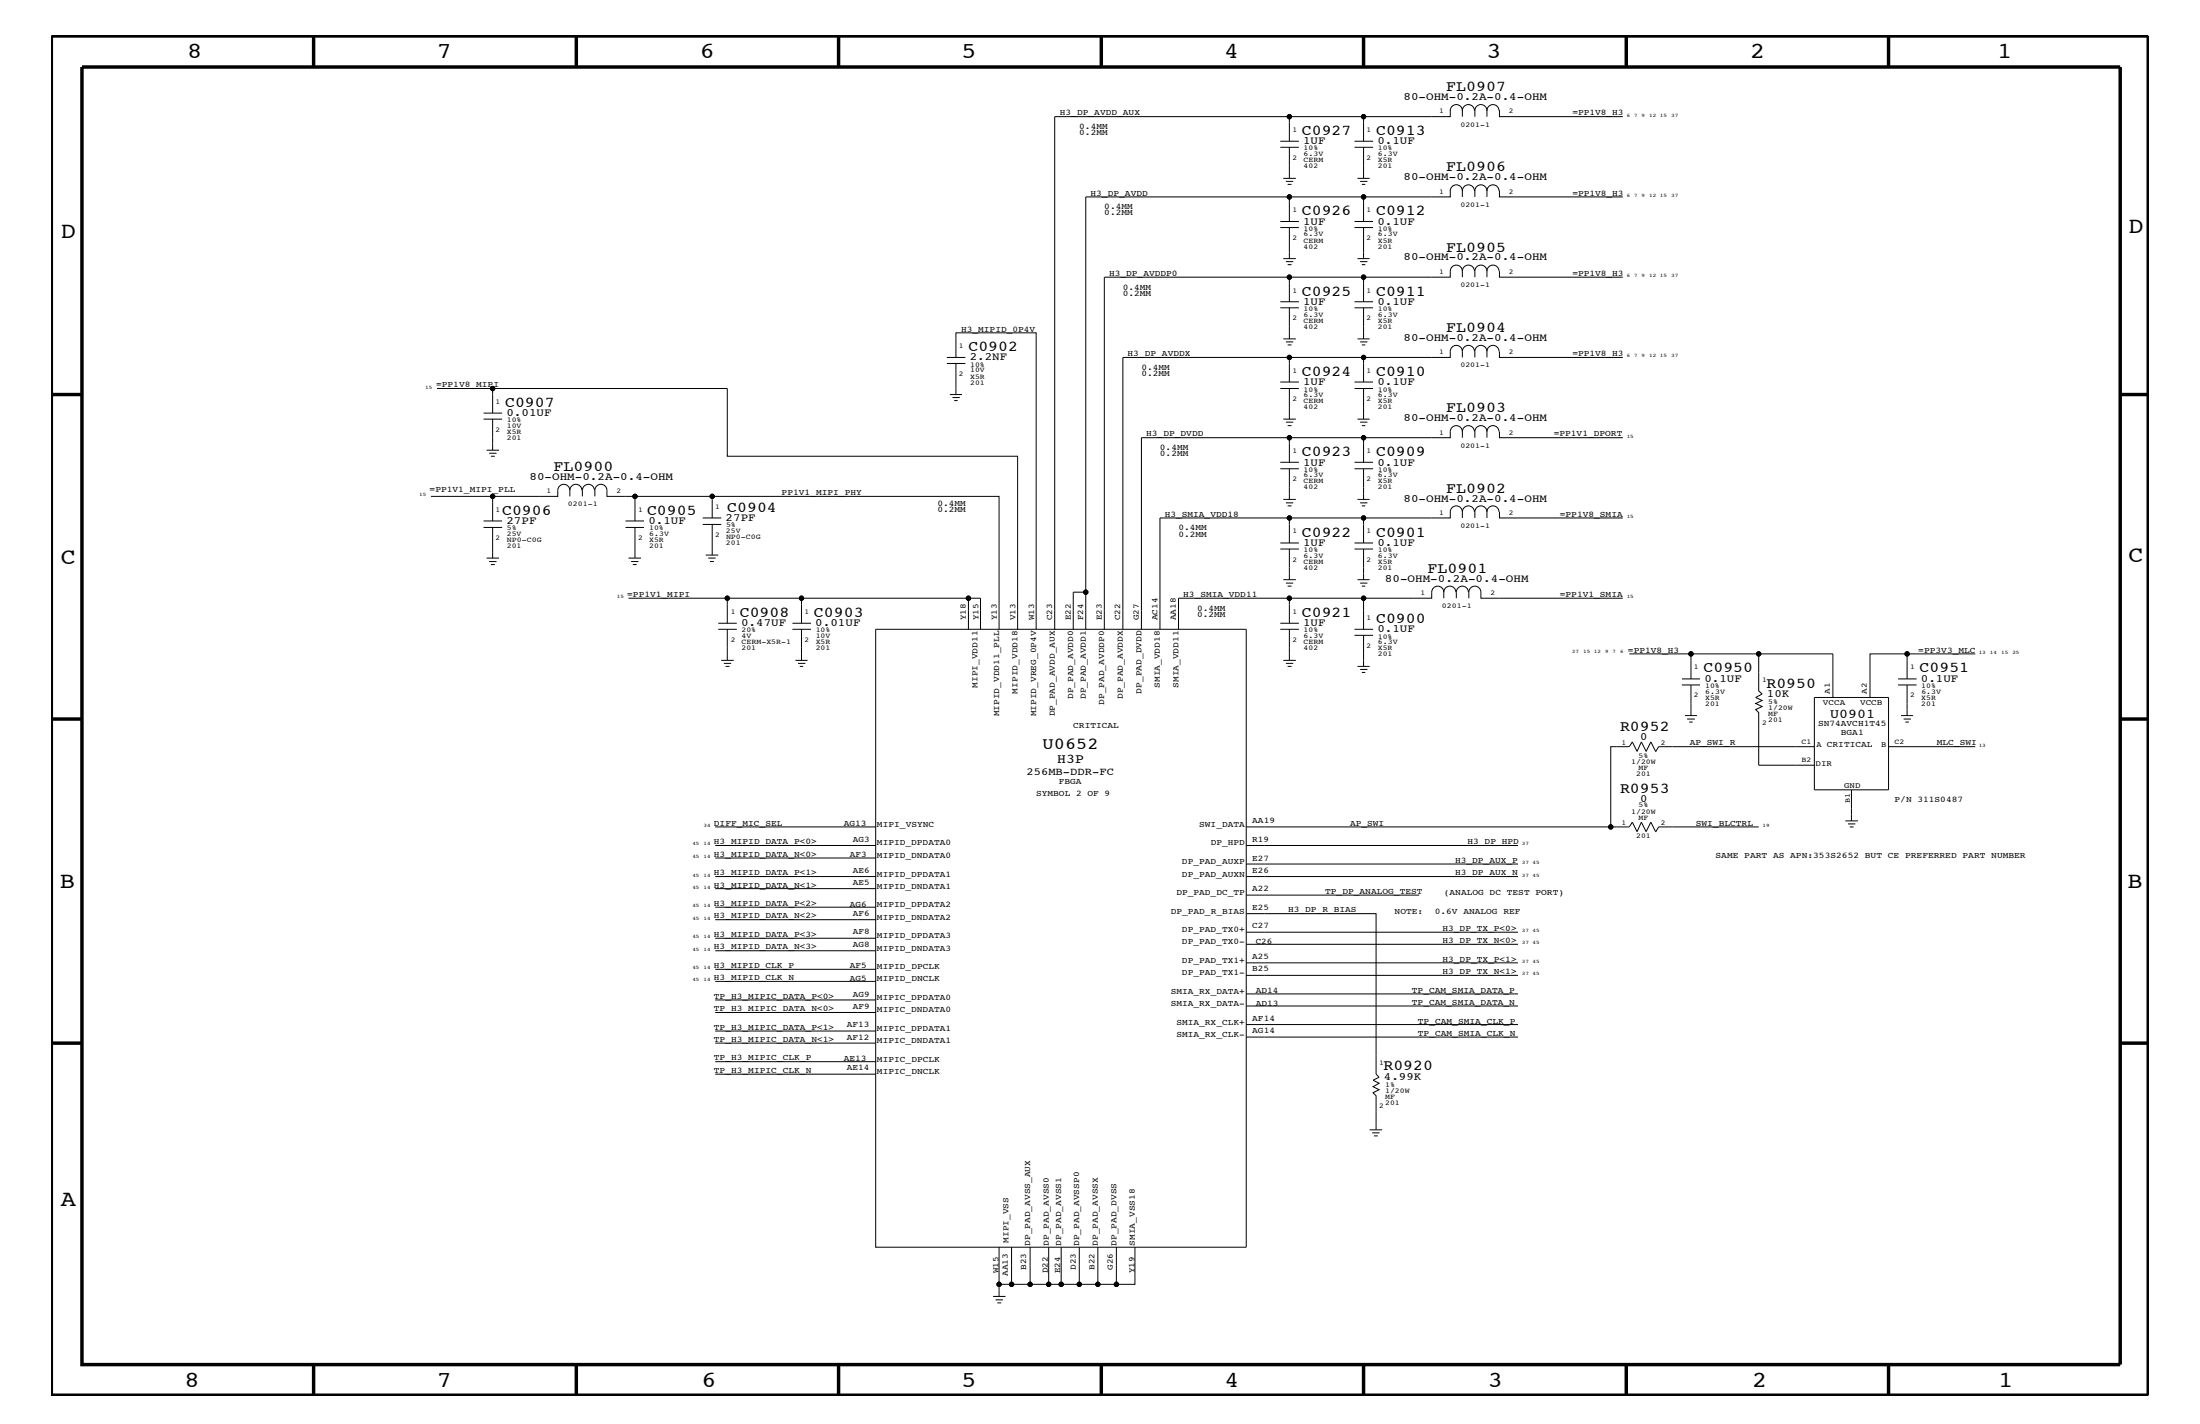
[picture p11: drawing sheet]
<svg xmlns="http://www.w3.org/2000/svg" width="432mm" height="279mm" viewBox="0 0 432 279" stroke-linecap="round" stroke-linejoin="round" font-family="sans-serif">
<g fill="none" stroke="#000" stroke-width=".2">
<path d="M251.3 27.7h3.6M251.3 28.9h3.6M251.9 35h2.4M252.4 35.6h1.4M252.7 36.2h.8M253.1 22.9h-46.1v100.6M253.1 38.6h-40v77.6M253.1 28.9v6.1M265.9 27.7h3.6M265.9 28.9h3.6M266.4 35h2.4M267 35.6h1.4"/>
<path d="M267.3 36.2h.7M267.6 38.6h-14.5v4.9M267.6 22.9h-14.5v4.8M267.6 28.9v6.1M284.6 21.7a1.19 1.19 0 0 1 1.2-1.2 1.19 1.19 0 0 1 1.2 1.2 1.19 1.19 0 0 1 1.2-1.2 1.19 1.19 0 0 1 1.2 1.2M284.6 37.5a1.19 1.19 0 0 1 1.2-1.2 1.19 1.19 0 0 1 1.2 1.2 1.19 1.19 0 0 1 1.2-1.2 1.19 1.19 0 0 1 1.2 1.2M284.6 21.6v1.3h-17v4.8M284.6 37.4v1.2h-17v4.9M287 21.6v1.3M287 37.4v1.2M289.5 21.6v1.3M289.5 37.4v1.2"/>
<path d="M289.5 21.7a1.19 1.19 0 0 1 1.2-1.2 1.19 1.19 0 0 1 1.1 1.2 1.19 1.19 0 0 1 1.2-1.2 1.19 1.19 0 0 1 1.2 1.2M289.5 37.5a1.19 1.19 0 0 1 1.2-1.2 1.19 1.19 0 0 1 1.1 1.2 1.19 1.19 0 0 1 1.2-1.2 1.19 1.19 0 0 1 1.2 1.2M291.8 21.6v1.3M291.8 37.4v1.2M294.3 21.6v1.3h24.2M294.3 37.4v1.2h24.2M251.3 59.2h3.6M251.3 43.5h3.6M251.3 44.6h3.6M251.9 50.7h2.4M252.4 51.3h1.4M252.7 51.9h.8"/>
<path d="M253.1 54.4h-36.4v69.1M253.1 44.6v6.1M265.9 59.2h3.6M265.9 43.5h3.6M265.9 44.6h3.6M266.4 50.7h2.4M267 51.3h1.4M267.3 51.9h.7M267.6 54.4h-14.5v4.8M267.6 44.6v6.1M287 53.2a1.19 1.19 0 0 0-1.2-1.2 1.19 1.19 0 0 0-1.2 1.2v1.2h-17v4.8M287 53.2v1.2"/>
<path d="M287 53.2a1.19 1.19 0 0 1 1.2-1.2 1.19 1.19 0 0 1 1.2 1.2M291.8 53.2a1.19 1.19 0 0 1 1.2-1.2 1.19 1.19 0 0 1 1.2 1.2M291.8 53.2a1.19 1.19 0 0 0-1.1-1.2 1.19 1.19 0 0 0-1.2 1.2v1.2M291.8 53.2v1.2M294.3 53.2v1.2h24.2M85.8 76.2h10.9M185.8 70.1h3.7M185.8 71.3h3.7M186.4 77.4h2.4M186.9 78h1.5M187.3 78.6h.7M187.6 70.1v-4.8h15.8v58.2"/>
<path d="M187.6 71.3v6.1M251.3 75h3.6M251.3 76.2h3.6M251.3 60.4h3.6M251.9 66.5h2.4M252.4 67.1h1.4M252.7 67.7h.8M253.1 70.1h-32.7v53.4M253.1 60.4v6.1M253.1 76.2v6M265.9 75h3.6M265.9 76.2h3.6"/>
<path d="M265.9 60.4h3.6M266.4 66.5h2.4M267 67.1h1.4M267.3 67.7h.7M267.6 70.1h-14.5v4.9M267.6 60.4v6.1M267.6 76.2v6M287 68.9a1.19 1.19 0 0 0-1.2-1.1 1.19 1.19 0 0 0-1.2 1.1v1.2h-17v4.9M287 68.9v1.2M287 68.9a1.19 1.19 0 0 1 1.2-1.1 1.19 1.19 0 0 1 1.2 1.1M291.8 68.9a1.19 1.19 0 0 1 1.2-1.1 1.19 1.19 0 0 1 1.2 1.1M291.8 68.9a1.19 1.19 0 0 0-1.1-1.1 1.19 1.19 0 0 0-1.2 1.1v1.2"/>
<path d="M291.8 68.9v1.2M294.3 68.9v1.2h24.2M84.6 97.4h12.1M94.9 82.2h3.7M94.9 81.1h3.7M95.5 88.3h2.5M96 88.9h1.5M96.4 89.5h.7M96.7 81.1v-4.9h46v13.3h57v34M96.7 82.2v6.1M111.8 96.2a1.19 1.19 0 0 0-1.1-1.2 1.19 1.19 0 0 0-1.2 1.2v1.2h-12.8v4.8M111.8 96.2v1.2"/>
<path d="M111.8 96.2a1.19 1.19 0 0 1 1.2-1.2 1.19 1.19 0 0 1 1.2 1.2M116.7 96.2a1.19 1.19 0 0 0-1.2-1.2 1.19 1.19 0 0 0-1.2 1.2v1.2M116.8 97.4v-1.2a1.19 1.19 0 0 1 1.1-1.2 1.19 1.19 0 0 1 1.2 1.2v1.2h20.7M124.6 97.4v4.8M139.8 97.4v4.2M139.8 97.4h56.3v26.1M251.3 90.7h3.6M251.3 92h3.6M251.9 82.2h2.4M251.9 98h2.4M252.4 98.7h1.4M252.4 82.8h1.4"/>
<path d="M252.7 99.3h.8M252.7 83.5h.8M253.1 85.9h-29.1v37.6M253.1 92v6M265.9 90.7h3.6M265.9 92h3.6M266.4 82.2h2.4M266.4 98h2.4M267 98.7h1.4M267 82.8h1.4M267.3 99.3h.7M267.3 83.5h.7"/>
<path d="M267.6 85.9h-14.5v4.8M267.6 92v6M287 84.7a1.19 1.19 0 0 0-1.2-1.2 1.19 1.19 0 0 0-1.2 1.2v1.2h-17v4.8M287 84.7v1.2M287 84.7a1.19 1.19 0 0 1 1.2-1.2 1.19 1.19 0 0 1 1.2 1.2M291.8 84.7a1.19 1.19 0 0 1 1.2-1.2 1.19 1.19 0 0 1 1.2 1.2M291.8 84.7a1.19 1.19 0 0 0-1.1-1.2 1.19 1.19 0 0 0-1.2 1.2v1.2M291.8 84.7v1.2M294.3 84.7v1.2h24.2M94.9 103.5h3.7M94.9 102.2h3.7M95.5 109.5h2.5"/>
<path d="M96 110.2h1.5M96.4 110.8h.7M96.7 103.5v6M122.8 102.2h3.6M122.8 103.5h3.6M123.4 109.5h2.4M123.4 117.4h19.3M123.9 110.2h1.4M124.2 110.8h.8M124.6 103.5v6M137.9 101.6h3.7M137.9 102.9h3.7"/>
<path d="M138.5 108.9h2.5M139 109.5h1.5M139.4 110.2h.7M139.8 102.9v6M157.3 117.4h-14.6v4.9M190.1 117.4h-32.8v4.9M251.3 106.5h3.6M251.3 107.7h3.6M251.9 113.7h2.4M252.4 114.4h1.4M252.7 115h.8M253.1 117.4h-21.8v6.1"/>
<path d="M253.1 107.7v6M253.1 101.6h-25.4v21.9M265.9 106.5h3.6M265.9 107.7h3.6M266.4 113.7h2.4M267 114.4h1.4M267.3 115h.7M267.6 101.6h-14.5v4.9M267.6 117.4h-14.5v4.9M267.6 107.7v6M283.4 116.2a1.19 1.19 0 0 1 1.2-1.2 1.19 1.19 0 0 1 1.2 1.2M283.4 116.2a1.19 1.19 0 0 0-1.2-1.2 1.19 1.19 0 0 0-1.2 1.2v1.2h-13.4v6.1"/>
<path d="M283.4 116.2v1.2M287 100.4a1.19 1.19 0 0 0-1.2-1.1 1.19 1.19 0 0 0-1.2 1.1v1.2h-17v4.9M287 100.4v1.2M287 100.4a1.19 1.19 0 0 1 1.2-1.1 1.19 1.19 0 0 1 1.2 1.1M288.2 116.2a1.19 1.19 0 0 0-1.2-1.2 1.19 1.19 0 0 0-1.2 1.2v1.2M288.3 117.4v-1.2a1.19 1.19 0 0 1 1.2-1.2 1.19 1.19 0 0 1 1.2 1.2v1.2h27.8M291.8 100.4a1.19 1.19 0 0 1 1.2-1.1 1.19 1.19 0 0 1 1.2 1.1M291.8 100.4a1.19 1.19 0 0 0-1.1-1.1 1.19 1.19 0 0 0-1.2 1.1v1.2M291.8 100.4v1.2M294.3 100.4v1.2h24.2M141 122.3h3.6M141 123.5h3.6"/>
<path d="M141.6 129.6h2.4M142.1 130.2h1.4M142.4 130.8h.8M142.7 123.5v6.1M155.5 122.3h3.7M155.5 123.5h3.7M156.1 129.6h2.4M156.6 130.2h1.5M157 130.8h.6M157.3 123.5v6.1M171.9 123.5h72.7v121.2h-72.7zM190.1 123.5v-6.1h2.3v6.1"/>
<path d="M210.7 123.5v-7.3h2.4v7.3M251.3 122.3h3.6M251.3 123.5h3.6M251.9 129.6h2.4M252.4 130.2h1.4M252.7 130.8h.8M253.1 123.5v6.1M265.9 123.5h3.6M265.9 124.7h3.6M266.4 130.8h2.4M267 131.3h1.4M267.3 131.9h.7"/>
<path d="M267.6 124.7v6.1M319.8 128.3h12.1M330.1 134.4h3.6M330.1 133.2h3.6M331.9 134.4v6M345.2 128.3h-13.3v4.9M356.1 136.8h14.6v18.2h-14.6zM359.7 136.8v-8.5h-14.5v7.3l.7 .6-1.3 .6 1.3 .6-1.3 .6 1.3 .6-1.3 .6 .6 .6v10.3h10.9M372.5 134.4h3.7M372.5 133.2h3.7M374.3 128.3v4.9M374.3 134.4v6"/>
<path d="M387.7 128.3h-20.7v8.5M325 147.4l-1-1.8-.9 1.8-.9-1.8-.9 1.8-.9-1.8-.6 .9h-3.7v15.7h3.7l.6-.9 .9 1.9 .9-1.9 .9 1.9 .9-1.9 1 1.9M330.7 140.4h2.4M331.1 141.1h1.6M331.6 141.7h.6M356.1 146.5h-30.6l-.5 1M363.4 155v6.1M370.7 146.5h17M373.1 140.4h2.4M373.6 141.1h1.5M374 141.7h.6M140.4 162.2h31.5"/>
<path d="M140.4 165.9h31.5M140.4 174.4h31.5M140.4 172h31.5M140.4 168.3h31.5M140.4 178h31.5M244.6 179.3h25.5v31.5l.6 .6-1.2 .5 1.2 .6-1.2 .7 1.2 .6-1.2 .6 .6 .6v6.7M244.6 162.2h71.5M244.6 165.9h53.3M244.6 172h53.3M244.6 169.5h53.3M244.6 175.6h34M345.2 162.2h-19.7l-.5 1.1"/>
<path d="M362.2 161.1h2.5M362.7 161.7h1.5M363.1 162.2h.7M140.4 198.7h31.5M140.4 184.1h31.5M140.4 196.2h31.5M140.4 192.6h31.5M140.4 190.2h31.5M140.4 186.5h31.5M140.4 180.5h31.5M244.6 197.4h53.3M244.6 195h53.3"/>
<path d="M244.6 191.4h53.3M244.6 185.3h53.3M244.6 188.9h53.3M244.6 182.9h53.3M140.4 204.7h31.5M140.4 202.3h31.5M140.4 208.3h31.5M140.4 210.8h31.5M244.6 201h53.3M244.6 203.5h53.3M268.8 221.7h2.5M269.3 222.3h1.5"/>
<path d="M269.7 222.9h.7M194.9 254.4h2.5M195.4 255h1.4M195.7 255.6h.8M196.1 244.7v9.7M196.1 252h6.1M198.5 244.7v7.3M202.2 244.7v7.3h3.6M205.8 244.7v7.3M205.8 252h2.5M208.3 244.7v7.3h3.5v-7.3M211.8 252h3.7"/>
<path d="M215.5 244.7v7.3h3.6M219.1 244.7v7.3h3.7v-7.3"/>
<circle cx="253.1" cy="38.6" r=".42"/>
<circle cx="253.1" cy="22.9" r=".42"/>
<circle cx="267.6" cy="22.9" r=".42"/>
<circle cx="267.6" cy="38.6" r=".42"/>
<circle cx="253.1" cy="54.4" r=".42"/>
<circle cx="267.6" cy="54.4" r=".42"/>
<circle cx="96.7" cy="76.2" r=".42"/>
<circle cx="253.1" cy="70.1" r=".42"/>
<circle cx="267.6" cy="70.1" r=".42"/>
<circle cx="96.7" cy="97.4" r=".42"/>
<circle cx="124.6" cy="97.4" r=".42"/>
<circle cx="139.8" cy="97.4" r=".42"/>
<circle cx="253.1" cy="85.9" r=".42"/>
<circle cx="267.6" cy="85.9" r=".42"/>
<circle cx="142.7" cy="117.4" r=".42"/>
<circle cx="157.3" cy="117.4" r=".42"/>
<circle cx="190.1" cy="117.4" r=".42"/>
<circle cx="213.1" cy="116.2" r=".42"/>
<circle cx="253.1" cy="101.6" r=".42"/>
<circle cx="253.1" cy="117.4" r=".42"/>
<circle cx="267.6" cy="117.4" r=".42"/>
<circle cx="267.6" cy="101.6" r=".42"/>
<circle cx="331.9" cy="128.3" r=".42"/>
<circle cx="345.2" cy="128.3" r=".42"/>
<circle cx="374.3" cy="128.3" r=".42"/>
<circle cx="316.1" cy="162.2" r=".42"/>
<circle cx="196.1" cy="252" r=".42"/>
<circle cx="198.5" cy="252" r=".42"/>
<circle cx="202.2" cy="252" r=".42"/>
<circle cx="205.8" cy="252" r=".42"/>
<circle cx="208.3" cy="252" r=".42"/>
<circle cx="211.8" cy="252" r=".42"/>
<circle cx="215.5" cy="252" r=".42"/>
<circle cx="219.1" cy="252" r=".42"/>
</g>
<g fill="none" stroke="#000" stroke-width=".68" stroke-linecap="butt">
<path d="M10.1 7.1h411.5v266.7h-411.5zM16.1 13.2h400v254.5h-400zM61.6 7.1v6.1M113.1 7.1v6.1M164.6 7.1v6.1M216.2 7.1v6.1M267.6 7.1v6.1M319.2 7.1v6.1M370.7 7.1v6.1M10.1 77.4h6M416.1 77.4h5.5M10.1 141.1h6"/>
<path d="M416.1 141.1h5.5M10.1 204.7h6M416.1 204.7h5.5M61.6 267.7v6.1M113.1 267.7v6.1M164.6 267.7v6.1M216.2 268v5.8M267.6 267.7v6.1M319.2 267.7v6.1M370.7 267.7v6.1"/>
</g>
<g fill="#000">
<circle cx="253.1" cy="22.9" r=".42"/>
<circle cx="253.1" cy="38.6" r=".42"/>
<circle cx="267.6" cy="22.9" r=".42"/>
<circle cx="267.6" cy="38.6" r=".42"/>
<circle cx="253.1" cy="54.4" r=".42"/>
<circle cx="267.6" cy="54.4" r=".42"/>
<circle cx="96.7" cy="76.2" r=".42"/>
<circle cx="253.1" cy="70.1" r=".42"/>
<circle cx="267.6" cy="70.1" r=".42"/>
<circle cx="96.7" cy="97.4" r=".42"/>
<circle cx="124.6" cy="97.4" r=".42"/>
<circle cx="139.8" cy="97.4" r=".42"/>
<circle cx="253.1" cy="85.9" r=".42"/>
<circle cx="267.6" cy="85.9" r=".42"/>
<circle cx="142.7" cy="117.4" r=".42"/>
<circle cx="157.3" cy="117.4" r=".42"/>
<circle cx="190.1" cy="117.4" r=".42"/>
<circle cx="213.1" cy="116.2" r=".42"/>
<circle cx="253.1" cy="101.6" r=".42"/>
<circle cx="253.1" cy="117.4" r=".42"/>
<circle cx="267.6" cy="117.4" r=".42"/>
<circle cx="267.6" cy="101.6" r=".42"/>
<circle cx="331.9" cy="128.3" r=".42"/>
<circle cx="345.2" cy="128.3" r=".42"/>
<circle cx="374.3" cy="128.3" r=".42"/>
<circle cx="316.1" cy="162.2" r=".42"/>
<circle cx="196.1" cy="252" r=".42"/>
<circle cx="198.5" cy="252" r=".42"/>
<circle cx="202.2" cy="252" r=".42"/>
<circle cx="205.8" cy="252" r=".42"/>
<circle cx="208.3" cy="252" r=".42"/>
<circle cx="211.8" cy="252" r=".42"/>
<circle cx="215.5" cy="252" r=".42"/>
<circle cx="219.1" cy="252" r=".42"/>
</g>
<g font-size="4.5">
<text x="36.7" y="11.5">8</text>
<text x="85.8" y="11.5">7</text>
<text x="137.3" y="11.5">6</text>
<text x="188.7" y="11.5">5</text>
<text x="240.3" y="11.5">4</text>
<text x="291.8" y="11.5">3</text>
<text x="343.5" y="11.5">2</text>
<text x="392" y="11.5">1</text>
<text x="11.9" y="46.8">D</text>
<text x="417.7" y="45.7">D</text>
<text x="11.9" y="110.6">C</text>
<text x="417.7" y="110.3">C</text>
<text x="11.8" y="174.3">B</text>
<text x="417.6" y="174.2">B</text>
<text x="11.9" y="236.7">A</text>
<text x="36.2" y="272.1">8</text>
<text x="85.8" y="272.1">7</text>
<text x="137.7" y="272.1">6</text>
<text x="188.7" y="272.1">5</text>
<text x="240.4" y="272.1">4</text>
<text x="292" y="272.1">3</text>
<text x="343.9" y="272.1">2</text>
<text x="392.2" y="272.1">1</text>
</g>
<text font-size="3.3" x="204.6" y="147">U0652</text>
<g font-size="3">
<text x="283.8" y="17.9">FL0907</text>
<text x="255.5" y="26.5">C0927</text>
<text x="270.1" y="26.5">C0913</text>
<text x="283.8" y="33.6">FL0906</text>
<text x="255.5" y="42.3">C0926</text>
<text x="270.1" y="42.3">C0912</text>
<text x="283.8" y="49.4">FL0905</text>
<text x="255.5" y="58">C0925</text>
<text x="270.1" y="58">C0911</text>
<text x="283.8" y="65.1">FL0904</text>
<text x="190.1" y="68.9">C0902</text>
<text x="255.5" y="73.8">C0924</text>
<text x="270.1" y="73.8">C0910</text>
<text x="99.1" y="79.9">C0907</text>
<text x="283.8" y="80.9">FL0903</text>
<text x="255.5" y="89.5">C0923</text>
<text x="270.1" y="89.5">C0909</text>
<text x="108.7" y="92.4">FL0900</text>
<text x="98.6" y="101">C0906</text>
<text x="127" y="101">C0905</text>
<text x="142.7" y="100.4">C0904</text>
<text x="283.8" y="96.7">FL0902</text>
<text x="255.5" y="105.3">C0922</text>
<text x="270.1" y="105.3">C0901</text>
<text x="280.2" y="112.5">FL0901</text>
<text x="145.2" y="121">C0908</text>
<text x="159.8" y="121">C0903</text>
<text x="255.5" y="121">C0921</text>
<text x="270.1" y="122.3">C0900</text>
<text x="334.3" y="131.9">C0950</text>
<text x="376.8" y="131.9">C0951</text>
<text x="346.7" y="134.9">R0950</text>
<text x="318" y="143.5">R0952</text>
<text x="318" y="155.6">R0953</text>
<text x="271.5" y="210">R0920</text>
</g>
<g font-size="2.6">
<text x="359.2" y="140.8">U0901</text>
<text x="207.5" y="149.8">H3P</text>
</g>
<g font-size="2.2">
<text x="275.5" y="19.6">80-OHM-0.2A-0.4-OHM</text>
<text x="255.8" y="28.3">1UF</text>
<text x="270.3" y="28.3">0.1UF</text>
<text x="275.5" y="35.3">80-OHM-0.2A-0.4-OHM</text>
<text x="255.8" y="44.1">1UF</text>
<text x="270.3" y="44.1">0.1UF</text>
<text x="275.5" y="51.1">80-OHM-0.2A-0.4-OHM</text>
<text x="255.8" y="59.8">1UF</text>
<text x="270.3" y="59.8">0.1UF</text>
<text x="190.3" y="70.7">2.2NF</text>
<text x="275.5" y="66.8">80-OHM-0.2A-0.4-OHM</text>
<text x="255.8" y="75.6">1UF</text>
<text x="270.3" y="75.6">0.1UF</text>
<text x="99.4" y="81.6">0.01UF</text>
<text x="275.5" y="82.7">80-OHM-0.2A-0.4-OHM</text>
<text x="103.9" y="94.2">80-OHM-0.2A-0.4-OHM</text>
<text x="255.8" y="91.4">1UF</text>
<text x="270.3" y="91.4">0.1UF</text>
<text x="275.5" y="98.4">80-OHM-0.2A-0.4-OHM</text>
<text x="99.4" y="102.9">27PF</text>
<text x="127.3" y="102.9">0.1UF</text>
<text x="142.4" y="102.2">27PF</text>
<text x="255.8" y="107.1">1UF</text>
<text x="270.3" y="107.1">0.1UF</text>
<text x="271.8" y="114.2">80-OHM-0.2A-0.4-OHM</text>
<text x="145.5" y="122.9">0.47UF</text>
<text x="160" y="122.9">0.01UF</text>
<text x="255.8" y="122.9">1UF</text>
<text x="270.3" y="124.1">0.1UF</text>
<text x="334.5" y="133.8">0.1UF</text>
<text x="346.8" y="136.7">10K</text>
<text x="377" y="133.8">0.1UF</text>
<text x="321.9" y="145.1">0</text>
<text x="321.9" y="157.3">0</text>
<text x="271.6" y="211.9">4.99K</text>
</g>
<text font-size="2.1" x="201.5" y="152">256MB-DDR-FC</text>
<g font-size="1.7">
<text x="208" y="22.6">H3_DP_AVDD_AUX</text>
<text x="308.6" y="22.6">=PP1V8_H3</text>
<text x="211.8" y="26.5">0.2MM</text>
<text x="211.8" y="25.3">0.4MM</text>
<text x="214" y="38.4">H3_DP_AVDD</text>
<text x="216.7" y="41">0.4MM</text>
<text x="308.6" y="38.4">=PP1V8_H3</text>
<text x="216.7" y="42.3">0.2MM</text>
<text x="217.7" y="54.1">H3_DP_AVDDP0</text>
<text x="220.4" y="58">0.2MM</text>
<text x="220.4" y="56.8">0.4MM</text>
<text x="308.6" y="54.1">=PP1V8_H3</text>
<text x="188.6" y="65.1">H3_MIPID_0P4V</text>
<text x="221.3" y="69.9">H3_DP_AVDDX</text>
<text x="308.6" y="69.9">=PP1V8_H3</text>
<text x="85.6" y="76">=PP1V8_MIPI</text>
<text x="224" y="73.8">0.2MM</text>
<text x="224" y="72.6">0.4MM</text>
<text x="225" y="85.6">H3_DP_DVDD</text>
<text x="227.7" y="89.5">0.2MM</text>
<text x="227.7" y="88.3">0.4MM</text>
<text x="305" y="85.6">=PP1V1_DPORT</text>
<text x="84.3" y="96.5">=PP1V1_MIPI_PLL</text>
<text x="153.4" y="97.1">PP1V1_MIPI_PHY</text>
<text x="184" y="99.3">0.4MM</text>
<text x="184" y="100.4">0.2MM</text>
<text x="228.6" y="101.4">H3_SMIA_VDD18</text>
<text x="306.2" y="101.4">=PP1V8_SMIA</text>
<text x="231.3" y="105.3">0.2MM</text>
<text x="231.3" y="104.1">0.4MM</text>
<text x="123.1" y="117.2">=PP1V1_MIPI</text>
<text x="232.2" y="117.2">H3_SMIA_VDD11</text>
<text x="235" y="119.8">0.4MM</text>
<text x="306.2" y="117.2">=PP1V1_SMIA</text>
<text x="189.6" y="121.7" transform="rotate(-90 189.6 121.7)">Y18</text>
<text x="192" y="121.7" transform="rotate(-90 192 121.7)">Y15</text>
<text x="195.7" y="121.7" transform="rotate(-90 195.7 121.7)">Y13</text>
<text x="199.3" y="121.7" transform="rotate(-90 199.3 121.7)">V13</text>
<text x="202.9" y="121.7" transform="rotate(-90 202.9 121.7)">W13</text>
<text x="206.5" y="121.7" transform="rotate(-90 206.5 121.7)">C23</text>
<text x="210.1" y="121.7" transform="rotate(-90 210.1 121.7)">E22</text>
<text x="212.6" y="121.7" transform="rotate(-90 212.6 121.7)">F24</text>
<text x="216.2" y="121.7" transform="rotate(-90 216.2 121.7)">E23</text>
<text x="219.9" y="121.7" transform="rotate(-90 219.9 121.7)">C22</text>
<text x="223.5" y="121.7" transform="rotate(-90 223.5 121.7)">G27</text>
<text x="227.2" y="121.7" transform="rotate(-90 227.2 121.7)">AC14</text>
<text x="230.8" y="121.7" transform="rotate(-90 230.8 121.7)">AA18</text>
<text x="235" y="121">0.2MM</text>
<text x="319.5" y="128">=PP1V8_H3</text>
<text x="376.5" y="128">=PP3V3_MLC</text>
<text x="191.9" y="135" transform="rotate(-90 191.9 135)">MIPI_VDD11</text>
<text x="199.7" y="136.1" transform="rotate(-90 199.7 136.1)">MIPID_VDD18</text>
<text x="210.7" y="137.2" transform="rotate(-90 210.7 137.2)">DP_PAD_AVDD0</text>
<text x="213.1" y="137.2" transform="rotate(-90 213.1 137.2)">DP_PAD_AVDD1</text>
<text x="220.4" y="137.2" transform="rotate(-90 220.4 137.2)">DP_PAD_AVDDX</text>
<text x="224" y="136.1" transform="rotate(-90 224 136.1)">DP_PAD_DVDD</text>
<text x="227.7" y="135" transform="rotate(-90 227.7 135)">SMIA_VDD18</text>
<text x="231.3" y="135" transform="rotate(-90 231.3 135)">SMIA_VDD11</text>
<text x="196.1" y="140.6" transform="rotate(-90 196.1 140.6)">MIPID_VDD11_PLL</text>
<text x="203.4" y="140.6" transform="rotate(-90 203.4 140.6)">MIPID_VREG_0P4V</text>
<text x="207" y="140.6" transform="rotate(-90 207 140.6)">DP_PAD_AVDD_AUX</text>
<text x="210.7" y="142.9">CRITICAL</text>
<text x="216.7" y="138.3" transform="rotate(-90 216.7 138.3)">DP_PAD_AVDDP0</text>
<text x="356.8" y="142.5">SN74AVCH1T45</text>
<text x="331.6" y="146.2">AP_SWI_R</text>
<text x="361.3" y="144.3">BGA1</text>
<text x="380.2" y="146.2">MLC_SWI</text>
<text x="207.8" y="153.8">FBGA</text>
<text x="140.1" y="162">DIFF_MIC_SEL</text>
<text x="203.4" y="156.2">SYMBOL 2 OF 9</text>
<text x="245.8" y="161.6">AA19</text>
<text x="265" y="162">AP_SWI</text>
<text x="332.8" y="162">SWI_BLCTRL</text>
<text x="371.9" y="157.4">P/N 311S0487</text>
<text x="140.1" y="165.6">H3_MIPID_DATA_P&lt;0&gt;</text>
<text x="165.6" y="162.2">AG13</text>
<text x="167.4" y="165.2">AG3</text>
<text x="172.1" y="162.2">MIPI_VSYNC</text>
<text x="172.1" y="165.9">MIPID_DPDATA0</text>
<text x="235.4" y="162.2">SWI_DATA</text>
<text x="237.7" y="165.9">DP_HPD</text>
<text x="245.8" y="165.2">R19</text>
<text x="288" y="165.6">H3_DP_HPD</text>
<text x="140.1" y="171.7">H3_MIPID_DATA_P&lt;1&gt;</text>
<text x="140.1" y="168.1">H3_MIPID_DATA_N&lt;0&gt;</text>
<text x="166.8" y="168.2">AF3</text>
<text x="167.4" y="173.7">AE5</text>
<text x="167.4" y="171.2">AE6</text>
<text x="172.1" y="168.3">MIPID_DNDATA0</text>
<text x="172.1" y="172">MIPID_DPDATA1</text>
<text x="232" y="172">DP_PAD_AUXN</text>
<text x="232" y="169.5">DP_PAD_AUXP</text>
<text x="245.8" y="171.2">E26</text>
<text x="245.8" y="168.9">E27</text>
<text x="285.6" y="169.3">H3_DP_AUX_P</text>
<text x="285.6" y="171.7">H3_DP_AUX_N</text>
<text x="336.7" y="168.3">SAME PART AS APN:353S2652 BUT CE PREFERRED PART NUMBER</text>
<text x="140.1" y="177.7">H3_MIPID_DATA_P&lt;2&gt;</text>
<text x="140.1" y="174.2">H3_MIPID_DATA_N&lt;1&gt;</text>
<text x="166.8" y="177.9">AG6</text>
<text x="167.4" y="179.7">AF6</text>
<text x="172.1" y="178">MIPID_DPDATA2</text>
<text x="172.1" y="174.4">MIPID_DNDATA1</text>
<text x="229.8" y="179.3">DP_PAD_R_BIAS</text>
<text x="230.9" y="175.6">DP_PAD_DC_TP</text>
<text x="245.8" y="174.9">A22</text>
<text x="245.8" y="178.5">E25</text>
<text x="252.8" y="179">H3_DP_R_BIAS</text>
<text x="260.1" y="175.4">TP_DP_ANALOG_TEST</text>
<text x="273.7" y="179.3">NOTE:</text>
<text x="281.6" y="179.3">0.6V ANALOG REF</text>
<text x="283.4" y="175.6">(ANALOG DC TEST PORT)</text>
<text x="140.1" y="183.8">H3_MIPID_DATA_P&lt;3&gt;</text>
<text x="140.1" y="180.2">H3_MIPID_DATA_N&lt;2&gt;</text>
<text x="167.4" y="185.8">AG8</text>
<text x="167.4" y="183.3">AF8</text>
<text x="172.1" y="180.5">MIPID_DNDATA2</text>
<text x="172.1" y="184.1">MIPID_DPDATA3</text>
<text x="232" y="185.3">DP_PAD_TX0-</text>
<text x="232" y="182.9">DP_PAD_TX0+</text>
<text x="245.8" y="182.1">C27</text>
<text x="246.5" y="185.2">C26</text>
<text x="283.1" y="182.7">H3_DP_TX_P&lt;0&gt;</text>
<text x="283.1" y="185">H3_DP_TX_N&lt;0&gt;</text>
<text x="140.1" y="189.9">H3_MIPID_CLK_P</text>
<text x="140.1" y="186.3">H3_MIPID_DATA_N&lt;3&gt;</text>
<text x="166.8" y="190">AF5</text>
<text x="172.1" y="186.5">MIPID_DNDATA3</text>
<text x="172.1" y="190.2">MIPID_DPCLK</text>
<text x="232" y="191.4">DP_PAD_TX1-</text>
<text x="232" y="188.9">DP_PAD_TX1+</text>
<text x="245.8" y="190.6">B25</text>
<text x="245.8" y="188.2">A25</text>
<text x="283.1" y="188.7">H3_DP_TX_P&lt;1&gt;</text>
<text x="283.1" y="191.1">H3_DP_TX_N&lt;1&gt;</text>
<text x="140.1" y="195.9">TP_H3_MIPIC_DATA_P&lt;0&gt;</text>
<text x="140.1" y="192.3">H3_MIPID_CLK_N</text>
<text x="166.8" y="192.5">AG5</text>
<text x="167.4" y="197.9">AF9</text>
<text x="167.4" y="195.5">AG9</text>
<text x="172.1" y="196.2">MIPIC_DPDATA0</text>
<text x="172.1" y="192.6">MIPID_DNCLK</text>
<text x="229.8" y="195">SMIA_RX_DATA+</text>
<text x="229.8" y="197.4">SMIA_RX_DATA-</text>
<text x="246.5" y="197.3">AD13</text>
<text x="246.5" y="194.8">AD14</text>
<text x="277.1" y="197.2">TP_CAM_SMIA_DATA_N</text>
<text x="277.1" y="194.8">TP_CAM_SMIA_DATA_P</text>
<text x="140.1" y="202">TP_H3_MIPIC_DATA_P&lt;1&gt;</text>
<text x="140.1" y="198.4">TP_H3_MIPIC_DATA_N&lt;0&gt;</text>
<text x="166.2" y="204">AF12</text>
<text x="166.2" y="201.5">AF13</text>
<text x="172.1" y="198.7">MIPIC_DNDATA0</text>
<text x="172.1" y="202.3">MIPIC_DPDATA1</text>
<text x="230.9" y="201">SMIA_RX_CLK+</text>
<text x="230.9" y="203.5">SMIA_RX_CLK-</text>
<text x="245.8" y="202.7">AG14</text>
<text x="245.8" y="200.3">AF14</text>
<text x="278.3" y="200.9">TP_CAM_SMIA_CLK_P</text>
<text x="278.3" y="203.2">TP_CAM_SMIA_CLK_N</text>
<text x="140.1" y="208.1">TP_H3_MIPIC_CLK_P</text>
<text x="140.1" y="204.4">TP_H3_MIPIC_DATA_N&lt;1&gt;</text>
<text x="165.6" y="208.2">AE13</text>
<text x="172.1" y="208.3">MIPIC_DPCLK</text>
<text x="172.1" y="204.7">MIPIC_DNDATA1</text>
<text x="140.1" y="210.5">TP_H3_MIPIC_CLK_N</text>
<text x="166.2" y="210">AE14</text>
<text x="172.1" y="210.8">MIPIC_DNCLK</text>
<text x="198" y="243.9" transform="rotate(-90 198 243.9)">MIPI_VSS</text>
<text x="202.2" y="244.5" transform="rotate(-90 202.2 244.5)">DP_PAD_AVSS_AUX</text>
<text x="205.8" y="244.5" transform="rotate(-90 205.8 244.5)">DP_PAD_AVSS0</text>
<text x="208.3" y="244.5" transform="rotate(-90 208.3 244.5)">DP_PAD_AVSS1</text>
<text x="211.8" y="244.5" transform="rotate(-90 211.8 244.5)">DP_PAD_AVSSP0</text>
<text x="215.5" y="244.5" transform="rotate(-90 215.5 244.5)">DP_PAD_AVSSX</text>
<text x="219.1" y="244.5" transform="rotate(-90 219.1 244.5)">DP_PAD_DVSS</text>
<text x="222.8" y="244.5" transform="rotate(-90 222.8 244.5)">SMIA_VSS18</text>
<text x="196" y="249.8" transform="rotate(-90 196 249.8)">W15</text>
<text x="197.8" y="250.4" transform="rotate(-90 197.8 250.4)">AA13</text>
<text x="201.4" y="249.2" transform="rotate(-90 201.4 249.2)">B23</text>
<text x="205.7" y="249.8" transform="rotate(-90 205.7 249.8)">D22</text>
<text x="208.1" y="249.8" transform="rotate(-90 208.1 249.8)">E24</text>
<text x="211.2" y="249.2" transform="rotate(-90 211.2 249.2)">D23</text>
<text x="214.8" y="249.2" transform="rotate(-90 214.8 249.2)">B22</text>
<text x="218.4" y="249.2" transform="rotate(-90 218.4 249.2)">G26</text>
<text x="222.7" y="249.8" transform="rotate(-90 222.7 249.8)">Y19</text>
</g>
<g font-size="1.6">
<text x="359.2" y="136.2" transform="rotate(-90 359.2 136.2)">A1</text>
<text x="366.4" y="136.2" transform="rotate(-90 366.4 136.2)">A2</text>
<text x="357.8" y="138.3">VCCA</text>
<text x="365.1" y="138.3">VCCB</text>
<text x="356.5" y="146.5">A CRITICAL</text>
<text x="369.2" y="146.5">B</text>
<text x="356.4" y="150.2">DIR</text>
<text x="362" y="154.5">GND</text>
</g>
<g font-size="1.4">
<text x="282.4" y="22.2">1</text>
<text x="296.2" y="22.2">2</text>
<text x="253.7" y="25.9">1</text>
<text x="255.9" y="29.5">10%</text>
<text x="268.2" y="25.9">1</text>
<text x="270.4" y="29.5">10%</text>
<text x="286.6" y="24.8">0201-1</text>
<text x="253.7" y="31.4">2</text>
<text x="255.9" y="33">402</text>
<text x="255.9" y="30.6">6.3V</text>
<text x="255.9" y="31.9">CERM</text>
<text x="268.2" y="31.4">2</text>
<text x="270.4" y="30.6">6.3V</text>
<text x="270.4" y="33">201</text>
<text x="270.4" y="31.9">X5R</text>
<text x="253.7" y="41.7">1</text>
<text x="268.2" y="41.7">1</text>
<text x="282.4" y="38">1</text>
<text x="286.6" y="40.6">0201-1</text>
<text x="296.2" y="38">2</text>
<text x="253.7" y="47.1">2</text>
<text x="255.9" y="45.3">10%</text>
<text x="255.9" y="47.6">CERM</text>
<text x="255.9" y="46.3">6.3V</text>
<text x="268.2" y="47.1">2</text>
<text x="270.4" y="46.3">6.3V</text>
<text x="270.4" y="47.6">X5R</text>
<text x="270.4" y="45.3">10%</text>
<text x="255.9" y="48.8">402</text>
<text x="270.4" y="48.8">201</text>
<text x="282.4" y="53.8">1</text>
<text x="296.2" y="53.8">2</text>
<text x="253.7" y="57.4">1</text>
<text x="268.2" y="57.4">1</text>
<text x="286.6" y="56.3">0201-1</text>
<text x="253.7" y="62.9">2</text>
<text x="255.9" y="61.1">10%</text>
<text x="255.9" y="64.5">402</text>
<text x="255.9" y="63.4">CERM</text>
<text x="255.9" y="62.2">6.3V</text>
<text x="268.2" y="62.9">2</text>
<text x="270.4" y="62.2">6.3V</text>
<text x="270.4" y="63.4">X5R</text>
<text x="270.4" y="61.1">10%</text>
<text x="270.4" y="64.5">201</text>
<text x="188.2" y="68.4">1</text>
<text x="190.4" y="72">10%</text>
<text x="282.4" y="69.5">1</text>
<text x="296.2" y="69.5">2</text>
<text x="188.2" y="73.8">2</text>
<text x="190.4" y="73">10V</text>
<text x="190.4" y="75.5">201</text>
<text x="190.4" y="74.3">X5R</text>
<text x="253.7" y="73.2">1</text>
<text x="255.9" y="76.8">10%</text>
<text x="255.9" y="77.9">6.3V</text>
<text x="268.2" y="73.2">1</text>
<text x="270.4" y="77.9">6.3V</text>
<text x="270.4" y="76.8">10%</text>
<text x="286.6" y="72.1">0201-1</text>
<text x="97.3" y="79.2">1</text>
<text x="99.5" y="82.8">10%</text>
<text x="99.5" y="83.9">10V</text>
<text x="253.7" y="78.6">2</text>
<text x="255.9" y="80.3">402</text>
<text x="255.9" y="79.1">CERM</text>
<text x="268.2" y="78.6">2</text>
<text x="270.4" y="79.1">X5R</text>
<text x="270.4" y="80.3">201</text>
<text x="97.3" y="84.7">2</text>
<text x="99.5" y="85.2">X5R</text>
<text x="99.5" y="86.4">201</text>
<text x="253.7" y="88.9">1</text>
<text x="268.2" y="88.9">1</text>
<text x="282.4" y="85.3">1</text>
<text x="286.6" y="87.8">0201-1</text>
<text x="296.2" y="85.3">2</text>
<text x="253.7" y="94.3">2</text>
<text x="255.9" y="92.6">10%</text>
<text x="255.9" y="94.9">CERM</text>
<text x="255.9" y="93.7">6.3V</text>
<text x="268.2" y="94.3">2</text>
<text x="270.4" y="93.7">6.3V</text>
<text x="270.4" y="94.9">X5R</text>
<text x="270.4" y="92.6">10%</text>
<text x="97.3" y="100.4">1</text>
<text x="107.3" y="96.8">1</text>
<text x="111.5" y="99.3">0201-1</text>
<text x="121" y="96.8">2</text>
<text x="125.2" y="100.4">1</text>
<text x="140.4" y="99.9">1</text>
<text x="255.9" y="96">402</text>
<text x="270.4" y="96">201</text>
<text x="282.4" y="101">1</text>
<text x="296.2" y="101">2</text>
<text x="97.3" y="105.9">2</text>
<text x="99.5" y="106.4">NP0-C0G</text>
<text x="99.5" y="107.6">201</text>
<text x="99.5" y="105.2">25V</text>
<text x="99.5" y="104.1">5%</text>
<text x="125.2" y="105.9">2</text>
<text x="127.4" y="107.6">201</text>
<text x="127.4" y="104.1">10%</text>
<text x="127.4" y="106.4">X5R</text>
<text x="127.4" y="105.2">6.3V</text>
<text x="140.4" y="105.3">2</text>
<text x="142.5" y="104.6">25V</text>
<text x="142.5" y="107">201</text>
<text x="142.5" y="103.5">5%</text>
<text x="142.5" y="105.8">NP0-C0G</text>
<text x="253.7" y="104.7">1</text>
<text x="268.2" y="104.7">1</text>
<text x="286.6" y="103.6">0201-1</text>
<text x="253.7" y="110.2">2</text>
<text x="255.9" y="108.3">10%</text>
<text x="255.9" y="111.9">402</text>
<text x="255.9" y="110.6">CERM</text>
<text x="255.9" y="109.4">6.3V</text>
<text x="268.2" y="110.2">2</text>
<text x="270.4" y="109.4">6.3V</text>
<text x="270.4" y="108.3">10%</text>
<text x="270.4" y="110.6">X5R</text>
<text x="270.4" y="111.9">201</text>
<text x="278.8" y="116.8">1</text>
<text x="283" y="119.3">0201-1</text>
<text x="292.5" y="116.8">2</text>
<text x="143.4" y="120.4">1</text>
<text x="143.4" y="125.9">2</text>
<text x="145.5" y="124.1">20%</text>
<text x="145.5" y="125.2">4V</text>
<text x="157.9" y="120.4">1</text>
<text x="157.9" y="125.9">2</text>
<text x="160.1" y="124.1">10%</text>
<text x="160.1" y="125.2">10V</text>
<text x="253.7" y="120.4">1</text>
<text x="253.7" y="125.9">2</text>
<text x="255.9" y="124.1">10%</text>
<text x="255.9" y="125.2">6.3V</text>
<text x="268.2" y="121.7">1</text>
<text x="270.4" y="125.3">10%</text>
<text x="145.5" y="126.4">CERM-X5R-1</text>
<text x="145.5" y="127.6">201</text>
<text x="160.1" y="127.6">201</text>
<text x="160.1" y="126.3">X5R</text>
<text x="255.9" y="127.6">402</text>
<text x="255.9" y="126.3">CERM</text>
<text x="268.2" y="127.1">2</text>
<text x="270.4" y="126.4">6.3V</text>
<text x="270.4" y="128.8">201</text>
<text x="270.4" y="127.6">X5R</text>
<text x="332.5" y="131.3">1</text>
<text x="374.9" y="131.3">1</text>
<text x="332.5" y="136.8">2</text>
<text x="334.7" y="135">10%</text>
<text x="334.7" y="137.3">X5R</text>
<text x="334.7" y="136.1">6.3V</text>
<text x="345.9" y="133.8">1</text>
<text x="374.9" y="136.8">2</text>
<text x="377.1" y="135">10%</text>
<text x="377.1" y="137.3">X5R</text>
<text x="377.1" y="136.1">6.3V</text>
<text x="334.7" y="138.5">201</text>
<text x="345.9" y="142.3">2</text>
<text x="347" y="139.2">1/20W</text>
<text x="347" y="141.7">201</text>
<text x="347" y="138">5%</text>
<text x="347" y="140.4">MF</text>
<text x="377.1" y="138.5">201</text>
<text x="318.3" y="146.2">1</text>
<text x="320.2" y="149.9">1/20W</text>
<text x="321.6" y="148.7">5%</text>
<text x="326" y="146.2">2</text>
<text x="353.6" y="145.9">C1</text>
<text x="353.6" y="149.5">B2</text>
<text x="371.9" y="145.9">C2</text>
<text x="321.1" y="152.3">201</text>
<text x="321.6" y="151.1">MF</text>
<text x="318.3" y="161.9">1</text>
<text x="320.2" y="159.6">1/20W</text>
<text x="321.6" y="158.4">5%</text>
<text x="321.6" y="160.8">MF</text>
<text x="326" y="161.9">2</text>
<text x="363.1" y="157.5" transform="rotate(-90 363.1 157.5)">B1</text>
<text x="321.1" y="164.5">201</text>
<text x="270.7" y="208.9">1</text>
<text x="271.9" y="213.2">1%</text>
<text x="271.9" y="215.6">MF</text>
<text x="271.9" y="214.4">1/20W</text>
<text x="270.7" y="217.5">2</text>
<text x="271.9" y="216.9">201</text>
</g>
<g font-size="1">
<text x="319.3" y="22.9">6</text>
<text x="320.7" y="22.9">7</text>
<text x="322.2" y="22.9">9</text>
<text x="323.7" y="22.9">12 15</text>
<text x="328" y="22.9">37</text>
<text x="319.3" y="38.6">6</text>
<text x="320.7" y="38.6">7</text>
<text x="322.2" y="38.6">9</text>
<text x="323.7" y="38.6">12 15</text>
<text x="328" y="38.6">37</text>
<text x="319.3" y="54.4">6</text>
<text x="320.7" y="54.4">7</text>
<text x="322.2" y="54.4">9</text>
<text x="323.7" y="54.4">12 15</text>
<text x="328" y="54.4">37</text>
<text x="319.3" y="70.1">6</text>
<text x="320.7" y="70.1">7</text>
<text x="322.2" y="70.1">9</text>
<text x="323.7" y="70.1">12 15</text>
<text x="328" y="70.1">37</text>
<text x="83.5" y="76.2">15</text>
<text x="319.3" y="85.9">15</text>
<text x="82.3" y="97.4">15</text>
<text x="319.3" y="101.6">15</text>
<text x="121.1" y="117.4">15</text>
<text x="319.3" y="117.4">15</text>
<text x="308.5" y="128">37</text>
<text x="310.7" y="128">15 12</text>
<text x="315" y="128">9</text>
<text x="316.5" y="128">7</text>
<text x="318" y="128">6</text>
<text x="388.4" y="128.3">13</text>
<text x="390.6" y="128.3">14</text>
<text x="392.8" y="128.3">15</text>
<text x="395" y="128.3">25</text>
<text x="388.4" y="146.5">13</text>
<text x="135.9" y="165.9">45</text>
<text x="138.1" y="165.9">14</text>
<text x="138.1" y="162.3">34</text>
<text x="298.7" y="165.9">37</text>
<text x="345.9" y="162.3">19</text>
<text x="135.9" y="172">45</text>
<text x="135.9" y="168.3">45</text>
<text x="138.1" y="172">14</text>
<text x="138.1" y="168.3">14</text>
<text x="298.7" y="169.5">37 45</text>
<text x="298.7" y="172">37 45</text>
<text x="135.9" y="178">45</text>
<text x="135.9" y="174.4">45</text>
<text x="138.1" y="178">14</text>
<text x="138.1" y="174.4">14</text>
<text x="135.9" y="184.1">45</text>
<text x="135.9" y="180.5">45</text>
<text x="138.1" y="184.1">14</text>
<text x="138.1" y="180.5">14</text>
<text x="298.7" y="182.9">37 45</text>
<text x="298.7" y="185.3">37 45</text>
<text x="135.9" y="190.2">45</text>
<text x="135.9" y="186.5">45</text>
<text x="138.1" y="190.2">14</text>
<text x="138.1" y="186.5">14</text>
<text x="298.7" y="188.9">37 45</text>
<text x="298.7" y="191.4">37 45</text>
<text x="135.9" y="192.6">45</text>
<text x="138.1" y="192.6">14</text>
</g>
</svg>
